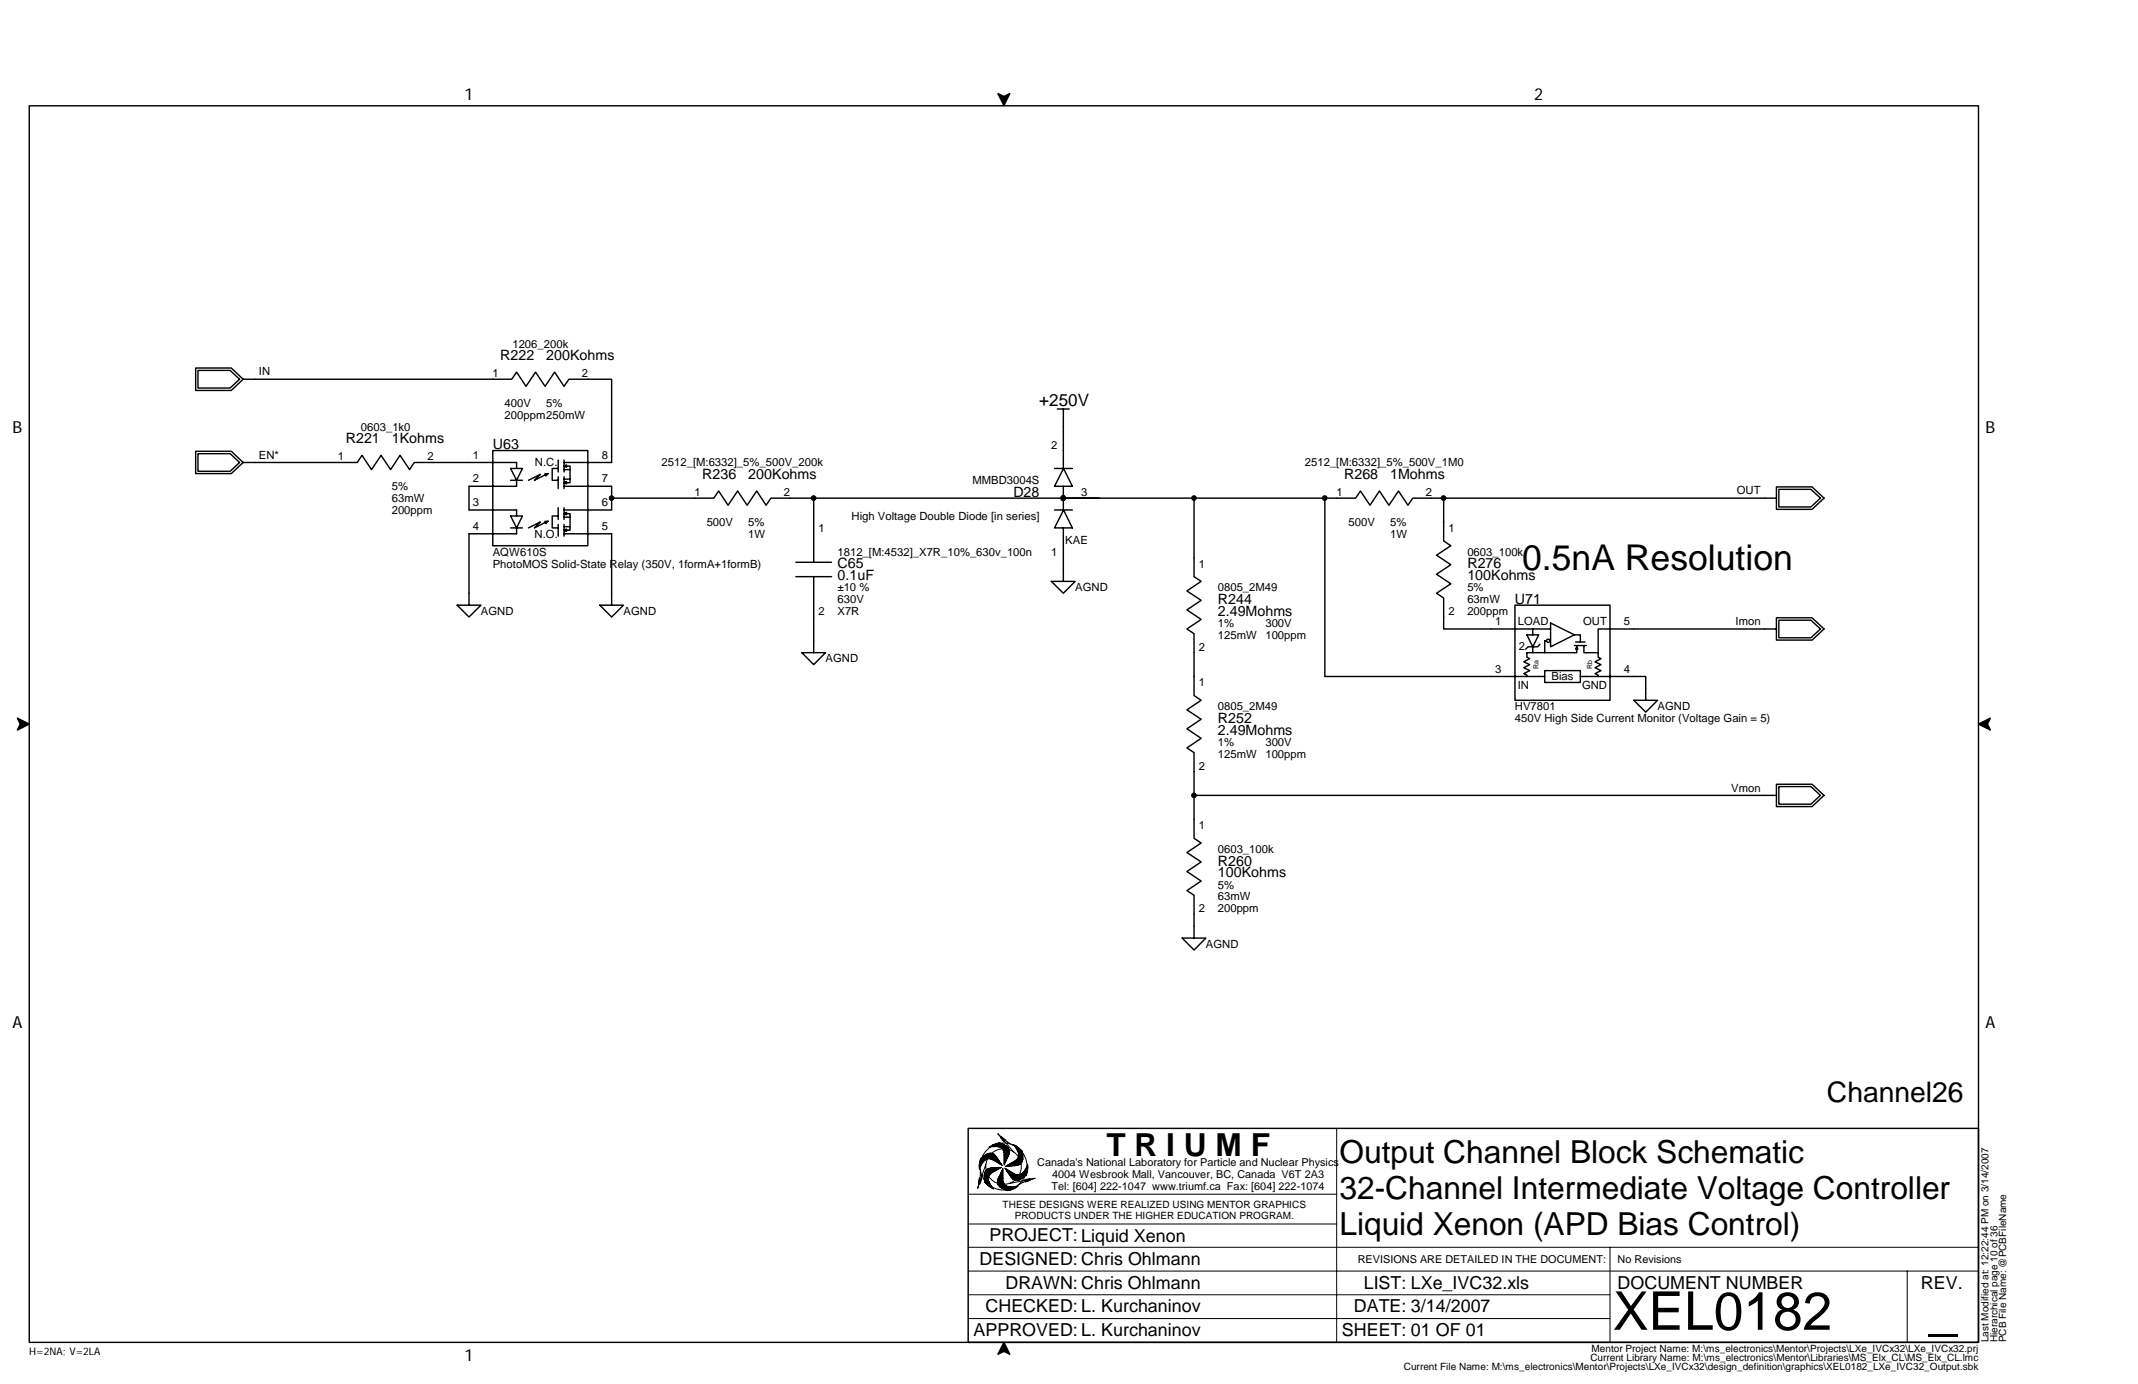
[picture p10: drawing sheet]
<svg xmlns="http://www.w3.org/2000/svg" width="432mm" height="279mm" viewBox="0 0 432 279" stroke-linecap="round" stroke-linejoin="round" font-family="sans-serif">
<g fill="none" stroke="#000" stroke-width=".29">
<path d="M5.9 21.4h393.7v249.6h-393.7zM39.5 74.3h7.2l2.4 2.3-2.4 2.2h-7.2zM40 74.8h6.5l1.9 1.8-1.9 1.7h-6.5zM49.1 76.6h54.3l.9-1.5 1.9 2.9 2-2.9 1.9 2.9 1.9-2.9 1.9 2.9 1-1.4h8.6v16.8h-9.6M39.5 91.1h7.2l2.4 2.3-2.4 2.2h-7.2zM40 91.6h6.5l1.9 1.8-1.9 1.7h-6.5zM49.1 93.4h23.1l.9-1.5 1.9 2.9 2-2.9 1.9 2.9 1.9-2.9 1.9 2.9 1-1.4h20.6v1.2M99.5 91h19.2v19.2h-19.2zM103.1 94.6h2.4l-1.2 2.4zM103.1 97h2.4M104.3 97v1.2h-9.6v4.8h9.6v1.2M110 95.7l.7-.1-.5 .5z"/>
<path d="M110.3 95.8l-2.4 1.2 1.2-1.2-2.4 1.2M112.7 94.6h-1.2v2.4h1.2M112.7 92.9v2.4M112.7 96.2v2.4M113.9 94.1h1.2v.7h-1.2M113.9 96.7h1.2v.8h-1.2M113.9 94.1l.5-.2v.4zM113.9 97.5l.5-.3v.5zM113.9 98.2h9.6v4.8h-9.6M113.9 92.9v2.4M113.9 96.2v2.4M115.1 94.8v1.9"/>
<path d="M213 94.6h3.6M213.6 82.6h2.3M214.8 82.6v12M214.8 98.2v4.8M214.8 94.6l1.8 3.6h-3.6zM358.8 98.3h7.2l2.4 2.3-2.4 2.2h-7.2zM359.3 98.8h6.4l2 1.8-2 1.7h-6.4zM103.1 104.2h2.4l-1.2 2.4zM103.1 106.6h2.4M104.3 106.6v1.2h-9.6v14.4M110 105.3l.7-.1-.5 .5zM110.3 105.4l-2.4 1.2 1.2-1.2-2.4 1.2"/>
<path d="M112.7 104.2h-1.2v2.4h1.2M112.7 102.5v2.4M112.7 105.9v2.3M113.9 103.7h1.2v.7h-1.2M113.9 106.3h1.2v.7h-1.2M113.9 103.7l.5-.3v.5zM113.9 107l.5-.2v.5zM113.9 107.8h9.6v14.4M113.9 102.5v2.4M113.9 105.9v2.3M115.1 104.4v1.9M123.5 100.6h20.7l.9-1.5 1.9 2.9 2-2.9 1.9 2.9 1.9-2.9 1.9 2.9 1-1.4h118.1l1-1.5 1.9 2.9 1.9-2.9 1.9 2.9 1.9-2.9 2 2.9 .9-1.4h73.5"/>
<path d="M160.7 116.4h7.2M160.7 113.5h7.2M164.3 100.6v12.9M164.3 116.4v15.4M212.3 117.4h4.8l-2.3 2.4zM213 103h3.6M214.8 106.6v10.8M214.8 103l1.8 3.6h-3.6zM241.2 100.6v15.8l1.4 1-2.9 1.9 2.9 1.9-2.9 1.9 2.9 2-2.9 1.9 1.5 .9v12.5l1.4 1-2.9 1.9 2.9 1.9-2.9 1.9 2.9 2-2.9 1.9 1.5 .9v17.3l1.4 1-2.9 1.9 2.9 1.9-2.9 1.9 2.9 2-2.9 1.9 1.5 .9v8.7M267.6 100.6v36h44.4M291.6 100.6v8.6l1.4 1-2.9 1.9 2.9 1.9-2.9 1.9 2.9 2-2.9 1.9 1.5 .9v6.3h18M92.3 122.2h4.8l-2.4 2.4z"/>
<path d="M121.1 122.2h4.8l-2.4 2.4zM161.9 131.8h4.8l-2.4 2.4zM306 122.2h19.2v19.2h-19.2zM308.4 128.2h2.4l-1.2 2.4zM309.6 130.6v1.2M311 130.1l-.5 .5h-1.9l-.5 .4M312 135.4h7.2v2.4h-7.2zM312.2 129.4h-.2v2.4M313.2 127h-3.6v1.2M313.2 125.8l4.8 2.4-4.8 2.4zM318 128.2h1.2v1.4M318 130.3h2.4"/>
<path d="M318.2 129.6h1.9M318.5 130.6l.2 .4h-.5l.3-.4v1.2h-10.1v.9l.5 .3-1.2 .6 1.2 .6-1.2 .6 1.2 .6-1.2 .6 .7 .3v.3M319.2 136.6h13.2v4.8M319.9 130.3v1.5h2.9M322.8 131.8v.9l.5 .3-1.2 .6 1.2 .6-1.2 .6 1.2 .6-1.2 .6 .7 .3v.3M358.8 127h-36v4.8M358.8 124.7h7.2l2.4 2.3-2.4 2.2h-7.2zM359.3 125.2h6.4l2 1.8-2 1.8h-6.4zM330 141.4h4.8l-2.4 2.4zM358.8 158.3h7.2l2.4 2.3-2.4 2.2h-7.2zM359.3 158.8h6.4l2 1.8-2 1.7h-6.4zM241.2 160.6h117.6"/>
<path d="M238.8 189.4h4.7l-2.3 2.4zM195.5 227.8h204.1v43.2h-204.1z"/>
<circle cx="312.7" cy="129.4" r=".33"/>
</g>
<g fill="none" stroke="#000" stroke-width=".2">
<path d="M197.8 237.8l-.2 1.1M198.2 233.8l-.4 1.9M198.3 237.9l-.3 1.1M198.5 233.6l-.5 1.7M198.7 233.4a2.47 2.47 0 0 0-.9 2.5l.9-1.6M198.7 233.4l-.5 1.7M198.8 237.3a1.83 1.83 0 0 0 1.1 2.2l.6 .4-.9-1.5M198.8 237l.8 1.4M198.8 237.3l.9 1.3M198.8 237.5l.4 .7 .6 .6M198.8 237.7l1.1 1.3M198.8 237.9l1.2 1.3"/>
<path d="M198.9 233.3l-.6 1.6M198.9 236.7a1.39 1.39 0 0 1 1.4-.9l2-.1-2.2 1.2M198.9 236.9l.7 1.3M198.9 238.2l1.3 1.2M198.9 236.7l-.1 .3a2.33 2.33 0 0 0 1.2 2.7l.7 .3-1-1.6M198.9 236.7l-.1 .6M198.9 236.7l.7 1.3M198.9 236.6l.7 1.3M198.9 238.6l1 .9 .5 .3M199.1 233.2l-.7 1.5M199.1 236.5l-.2 .2M199.1 236.5l.5 1.2"/>
<path d="M199.1 236.3l.5 1.3M199.1 235.1l-1.6 4.8 .5-2.6v-1.2M199.2 233a1.99 1.99 0 0 0-1.4 2.3v.8a2.68 2.68 0 0 1 1.7-2.2h.5l.7 .3 1.7 1.1-1.1-1.7M199.2 233l-.5 .4M199.2 233.1l-.6 1.4M199.2 236.2l.5 1.1M199.3 236.1l.5 1.2M199.4 233l-.7 1.3M199.4 236.1l-.3 .4M199.4 236.1l.4 1.1M199.5 236l.4 1M199.6 232.9l-.5 .6-.2 .7"/>
<path d="M199.6 237.5l.1 .9M199.6 235.9l.4 1.1M199.7 235.9l-.3 .2M199.7 237.5l-.1 .6M199.7 235.9l.3 1M199.8 232.9l-.6 .1M199.8 232.9l-.8 1.2M199.8 237.3l-.2 .2M199.8 235.9l.3 1M199.9 232.8l-.8 1.2M199.9 235.9l.3 .9M200 235.9h-.3"/>
<path d="M200 235.9l.3 .8M200.1 232.8l-.9 .2M200.1 232.8l.7 .4M200.1 232.8l-.3 .1M200.1 232.8l-.8 1.1M200.1 232.8l.5 .1M200.1 236.9l-.3 .4M200.1 235.9l.2 .8M200.2 232.8l-.8 1.1M200.2 235.9l.2 .7M200.3 234l-.8-.1-.8 .4M200.3 234l.4 .2"/>
<path d="M200.3 235.8l1.8-.1-1.6 .9M200.3 235.8l-.3 .1M200.3 235.8l.2 .8M200.4 235.8l.2 .7M200.4 232.9l-.8 1M200.5 236.6l-.8 .9M200.5 235.8l.2 .6-.1-.6M200.5 232.9l-.8 1M200.6 232.9l.7 .7M200.6 233l-.7 .9M200.7 233.1l-.7 .8M200.7 235.8l.1 .6"/>
<path d="M200.8 233.1l-.7 .8M200.8 235.8l.1 .5M200.8 233.2l.3 .2M200.9 233.2l-.7 .7M200.9 235.8l.1 .5M200.9 233.2l-.6 .8M201 235.8l.1 .5M201 233.3l-.7 .7M201.1 233.4l.2 .2M201.1 233.4l-.7 .6M201.1 235.8l.1 .4M201.1 233.4l-.6 .7"/>
<path d="M201.2 233.5l-.6 .6M201.2 235.8l.1 .4M201.2 233.6l-.5 .6M201.3 233.6l1 1.5-1.6-.9M201.3 235.8l.1 .3M201.3 233.7l-.5 .5M201.4 233.8l-.6 .5M201.4 235.8v.3M201.4 233.8l-.5 .5M201.4 233.9l-.4 .5M201.4 235.8l.1 .3M201.5 234l-.4 .4"/>
<path d="M201.5 238.4l1 .2M201.5 238.5l1.1 .2M201.5 238.6l1.1 .2M201.5 238.7l1.2 .2M201.5 238.8l1.3 .2M201.5 234.1l-.3 .4M201.5 235.8l.1 .2M201.5 238.3l.1 .9M201.5 238.2l1 .2M201.5 238.3l1 .2M201.6 234.2l-.3 .3M201.6 238l-.1 .3"/>
<path d="M201.6 238l.9 .3M201.6 238.1l.9 .3M201.6 239l1.3 .2M201.6 234.2l-.2 .4M201.6 235.8l.1 .1M201.6 239.2l.2 .2M201.6 237.9l.9 .3M201.6 239.2l1.4 .1M201.7 234.3l-.3 .3M201.7 237.9l.8 .2M201.7 235.7v.2M201.7 237.8l-.1 .2"/>
<path d="M201.7 237.8l.8 .2M201.7 239.3l.7 .1h.7M201.8 231.5l.8 .7M201.8 234.4l-.3 .3M201.8 237.6l.7 .2M201.8 237.7l.7 .2M201.8 235.7v.2M201.8 234.5l-.2 .2M201.8 239.4l.4 .3M201.8 237.5l.7 .2M201.8 239.4l1.5 .1M201.9 234.6l-.2 .2"/>
<path d="M201.9 237.4l.6 .2M201.9 234.7l-.2 .1M201.9 235.7v.1M201.9 230.8l-1.2 .3-.6 .4M201.9 231.6l.8-.1 .7 .1M201.9 237.3l.6 .2M201.9 239.5l.8 .1 .7-.1M202 234.7l-.2 .2M202 237.3l.5 .1M202 235.7v.1M202 234.8l-.1 .1M202 237.2l.5 .1"/>
<path d="M202.1 229.7l.7 .9M202.1 231.6l1.4 .1M202.1 234.9l-.1 .1M202.1 237l.4 .2M202.1 234.9v.1M202.1 236.9l.4 .1M202.1 237l.4 .1M202.2 236.8l.3 .1M202.2 231.7h.7l.7 .1M202.2 235v.1M202.2 239.7l.6 .4M202.2 236.7l.3 .1"/>
<path d="M202.3 229.5l.9 .7M202.3 236.6l.2 .1M202.3 230.9l-1.7 .5M202.3 236.6h.2M202.4 231.8l1.3 .1M202.4 236.5h.1M202.4 236.4h.1M202.5 231.9l1.3 .2M202.5 236.3h.1M202.5 238.4v-2.5l-.8 1.8a1.4 1.4 0 0 0 .5 2.1 2.02 2.02 0 0 0 2.8 .1l.6-.4-.9 .1M202.5 231l.6 .4M202.5 231l-.7-.2-1.2 .3-.6 .4h1.8"/>
<path d="M202.5 236.1l-.8 1.7M202.5 238.4l.2 .5M202.5 231l-1.7 .4M202.5 238.4l.6 .9M202.6 232.1l1.3 .2M202.6 232.2l1.3 .2M202.6 232.2l.2 .4M202.7 232.3l1.2 .2M202.7 238.9l.4 .4M202.8 231.1l-1.7 .3M202.8 232.3l1.1 .3M202.8 232.5l1.1 .2"/>
<path d="M202.8 232.5l1 .3M202.8 234.3l.3 .1M202.8 232.6l1 .3M202.8 232.7l1 .3M202.8 232.8l1 .3M202.8 232.9l.9 .3M202.8 233l.9 .2M202.8 233.1l.8 .2M202.8 233.2l.8 .2M202.8 233.3l.8 .2M202.8 233.4l.7 .2M202.8 233.5l.7 .1"/>
<path d="M202.8 233.6l.6 .1M202.8 233.7l.6 .1M202.8 233.8l.5 .1M202.8 233.9l.5 .1M202.8 234l.5 .1M202.8 234.1l.4 .1M202.8 234.2l.4 .1M202.8 234.4l.3 .1M202.8 234.5h.2M202.8 234.6h.2M202.8 234.7h.1M202.8 234.8h.1"/>
<path d="M202.8 234.9h.1M202.9 231.2l-1.6 .2M203.1 239.3l.2 .2M203.1 235.9l1.6 1M203.1 231.4l-.8-.1-.8 .1M203.1 231.4l.5 .3M203.2 236v.1M203.3 231.4l-1.6 .1M203.3 236.1h-.1M203.3 239.5l.3 .1M203.3 239.5l1.4 .1M203.3 235.3l.1 .1"/>
<path d="M203.4 236.1l-.1 .1M203.4 236.1l-.1 .2M203.4 235.3l.1 .1M203.5 235.2l.1 .2M203.5 236.2l-.1 .2M203.6 231.7a2.26 2.26 0 0 0-2.5-.8l-1.3 .7a2.73 2.73 0 0 1 2.7 .4l.3 .6M203.6 231.7l.2 .2M203.6 239.6h1.7l-.5 .3-1.3 .4-.7-.2M203.6 233.3l-.8 1.6M203.6 239.6h-1.5M203.6 236.3l-.2 .1M203.6 235.2l.1 .2"/>
<path d="M203.7 235.1l.1 .3M203.7 231.9l.2 .6-.1 .6M203.7 236.3l-.2 .2M203.8 231.9l.1 1-1.1 2.3v-2.6M203.8 236.4l-.3 .2M203.8 233.1l-.2 .2M203.8 235.1l.1 .2M203.8 239.6l-.8 .2-.8-.1M203.9 235v.3M203.9 236.4l-.3 .3M203.9 236.5l-.2 .3M203.9 235l.1 .3"/>
<path d="M204 236.5l-.3 .4M204 234.9l.1 .4M204 239.6l-1.6 .3M204 238.9l5-1-2.4 .8-1.1 .7M204.1 237.5a1.41 1.41 0 0 0 2 .6M204.1 236.6l-.3 .3M204.1 234.9l.1 .4M204.1 237.5l-1.2-1.7 1.8 1.1a1.51 1.51 0 0 0 2.1-.4l.5-.7 .2-.8 .1 .8-.3 1.4-.6 .5M204.1 237.5l.2 .2M204.2 236.6l-.4 .4M204.2 234.8l.1 .5M204.3 239.7l-1.7 .3"/>
<path d="M204.3 237.7l.2 .2M204.3 236.7l-.4 .4M204.3 234.8l.1 .5M204.3 236.7l-.4 .5M204.3 234.8l.2 .5M204.4 236.8l-.5 .5M204.4 234.8l.2 .5M204.5 234.7l.2 .6M204.5 239.7l-1.7 .4M204.5 237.9l.3 .2M204.5 236.8l-.5 .5M204.6 231.2l-2.1-1.4-1-.9 3.4 3.8"/>
<path d="M204.6 236.9l-.5 .5M204.7 236.9l.2 .1M204.7 236.9l-.6 .6M204.8 239.6l-1.8 .6M204.8 238.1l.5 .2M204.8 237l-.6 .6M204.8 234.6l.2 .7M204.8 235.3l-.2-.6 .3 .6M204.9 237l.5 .2M204.9 237l-.7 .6M204.9 234.5l-1.6 .9 2.1-.2M204.9 234.5l.2 .8"/>
<path d="M204.9 237l-.6 .7M204.9 231.3l1.5 1.2M205 234.5l.2 .8M205 237.1l-.6 .7M205 234.4l.3 .8M205 234.3l-2 1.2 2.3-.2 .7-.3 .4-.3M205.1 237.1l-.7 .8M205.1 234.4l.3 .8M205.2 237.2l-.7 .7M205.2 234.3l.3 .9M205.2 231.7l1.3 1.2M205.2 239.6l-.5 .3-1.3 .4"/>
<path d="M205.2 234.2l.3 1M205.3 237.2l-.7 .8M205.3 234.2l.3 .9M205.3 231.9l.7 .6 .5 .7M205.4 237.2l-.7 .9M205.4 234.1l.3 1M205.4 232.1l1.1 1.3M205.5 237.2l-.7 .9M205.5 234l.3 1.1M205.5 233.9l.4 1.1M205.6 238.2l-.3 .1M205.6 233.8l-.6 .6"/>
<path d="M205.6 233.8l.4 1.2M205.6 232.3l.9 1.3M205.6 237.2l-.7 1M205.7 235.1l-.3 .1M205.7 233.6l-.8 .9M205.7 233.7l.4 1.2M205.7 232.5l.8 1.3M205.7 232.7v.9M205.7 237.2l-.7 1M205.7 233.6l-.1 .2M205.7 233.5l.5 1.3M205.7 232.7l.8 1.3"/>
<path d="M205.8 233.4l.6 1.2M205.8 233.2l.6 1.3M205.8 233.1l.6 1.3M205.8 232.9l.7 1.3M205.9 238.2h-.3M205.9 235l-.2 .1M205.9 231.9l.5 .5 .2 .7-.1 1.3M205.9 231.9l-1-.7 .8 1.5M205.9 231.9l-1.2-.8 1 1.6M206 237.2l-.9 1.1M206.1 237.2l-.8 1.1M206.2 237l-.8 1.3"/>
<path d="M206.4 237l-.8 1.2M206.4 234.6l-.5 .4M206.4 232.4a3.3 3.3 0 0 1 0 2M206.4 234.4v.2M206.5 236.9l-.3 .7-.4 .6M206.6 236.8l-.4 .3-.8 .1M206.6 236.8l.9-1.6v1.4l-.2 .6-.6 .5M206.6 236.8l-.7 1.3M206.7 237.7l-.6 .4M206.8 236.6l-.7 1.5M206.9 236.4l-.6 1.5M207.1 236.2l-.2 .8-.4 .8"/>
<path d="M207.2 236l-.5 1.7M207.3 235.8l-.5 1.7M207.5 235.4l-.3 1.9M208.1 237.9l-1.2 .3M208.1 238.3l-1 .3M270 227.8v43.2M195.5 256.6h204.1M195.5 247.1h74.5M195.5 241.1h74.5M195.5 251.8h204.1M325.2 251.8v19.2M385.2 256.6v14.4"/>
<path d="M195.5 261.4h129.7M195.5 266.2h129.7"/>
<circle cx="202.7" cy="235.5" r="3.6"/>
<circle cx="202.7" cy="235.5" r="4.7"/>
</g>
<g fill="#000" stroke="#000" stroke-width=".29">
<path d="M201.5 18.9l1.3 .6 1.1-.6-1.1 2.4z" fill-rule="evenodd"/>
<path d="M3.5 145l2.4 1.2-2.4 1.2 .6-1.2z" fill-rule="evenodd"/>
<path d="M399.6 146.2l2.4-1.2-.6 1.2 .6 1.2z" fill-rule="evenodd"/>
<path d="M202.8 271l1.1 2.4-1.1-.6-1.3 .6z" fill-rule="evenodd"/>
<circle cx="214.7" cy="100.5" r=".47"/>
</g>
<g fill="#000" stroke="#000" stroke-width=".2">
<circle cx="123.5" cy="100.5" r=".48"/>
<circle cx="164.3" cy="100.5" r=".48"/>
<circle cx="214.7" cy="100.5" r=".47"/>
<circle cx="241.1" cy="100.5" r=".48"/>
<circle cx="267.5" cy="100.5" r=".47"/>
<circle cx="291.5" cy="100.5" r=".47"/>
<circle cx="241.1" cy="160.6" r=".47"/>
</g>
<g font-size="10.8">
<text x="325.8" y="268.5">XEL0182</text>
<text x="389.4" y="268.5">_</text>
</g>
<text font-size="7.2" x="307.4" y="115">0.5nA Resolution</text>
<g font-size="6.4">
<text x="223.5" y="233.4">T R I U M F</text>
<text x="270.5" y="234.8">Output Channel Block Schematic</text>
<text x="270.5" y="242">32-Channel Intermediate Voltage Controller</text>
<text x="270.5" y="249.2">Liquid Xenon (APD Bias Control)</text>
</g>
<text font-size="5.7" x="369" y="222.5">Channel26</text>
<g font-size="3.6">
<text x="199.8" y="250.6">PROJECT: Liquid Xenon</text>
<text x="197.8" y="255.4">DESIGNED: Chris Ohlmann</text>
<text x="203.1" y="260.2">DRAWN: Chris Ohlmann</text>
<text x="275.4" y="260.2">LIST: LXe_IVC32.xls</text>
<text x="326.7" y="260.2">DOCUMENT NUMBER</text>
<text x="388" y="260.2">REV.</text>
<text x="196.6" y="269.8">APPROVED: L. Kurchaninov</text>
<text x="199.1" y="265">CHECKED: L. Kurchaninov</text>
<text x="271" y="269.8">SHEET: 01 OF 01</text>
<text x="273.4" y="265">DATE: 3/14/2007</text>
</g>
<text font-size="3.4" x="209.9" y="82">+250V</text>
<g font-size="3.3">
<text x="93.8" y="20.3">1</text>
<text x="309.9" y="20.3">2</text>
<text x="2.5" y="87.5">B</text>
<text x="401" y="87.5">B</text>
<text x="2.5" y="207.5">A</text>
<text x="401" y="207.5">A</text>
<text x="93.8" y="274.7">1</text>
</g>
<g font-size="2.9">
<text x="101" y="72.7">R222</text>
<text x="110.3" y="72.7">200Kohms</text>
<text x="69.8" y="89.5">R221</text>
<text x="79.1" y="89.5">1Kohms</text>
<text x="99.5" y="90.7">U63</text>
<text x="141.8" y="96.7">R236</text>
<text x="151.1" y="96.7">200Kohms</text>
<text x="204.7" y="100.3">D28</text>
<text x="271.5" y="96.7">R268</text>
<text x="280.8" y="96.7">1Mohms</text>
<text x="169.1" y="114.7">C65</text>
<text x="169.1" y="117.1">0.1uF</text>
<text x="296.4" y="114.7">R276</text>
<text x="296.4" y="117.1">100Kohms</text>
<text x="246" y="121.9">R244</text>
<text x="246" y="124.3">2.49Mohms</text>
<text x="306" y="121.9">U71</text>
<text x="246" y="145.9">R252</text>
<text x="246" y="148.3">2.49Mohms</text>
<text x="246" y="174.7">R260</text>
<text x="246" y="177.1">100Kohms</text>
</g>
<g font-size="2.3">
<text x="103.5" y="70.2">1206_200k</text>
<text x="52.3" y="75.8">IN</text>
<text x="99.5" y="76.2">1</text>
<text x="117.5" y="76.2">2</text>
<text x="101.9" y="82.2">400V</text>
<text x="110.3" y="82.2">5%</text>
<text x="72.9" y="87">0603_1k0</text>
<text x="101.9" y="84.6">200ppm250mW</text>
<text x="52.3" y="92.6">EN*</text>
<text x="68.2" y="93">1</text>
<text x="86.3" y="93">2</text>
<text x="95.5" y="92.6">1</text>
<text x="108" y="94.2">N.C.</text>
<text x="121.6" y="92.6">8</text>
<text x="133.6" y="94.2">2512_[M:6332]_5%_500V_200k</text>
<text x="212.3" y="90.6">2</text>
<text x="263.5" y="94.2">2512_[M:6332]_5%_500V_1M0</text>
<text x="79.1" y="99">5%</text>
<text x="79.1" y="101.4">63mW</text>
<text x="95.5" y="97.4">2</text>
<text x="121.6" y="97.4">7</text>
<text x="140.3" y="100.2">1</text>
<text x="158.3" y="100.2">2</text>
<text x="196.4" y="97.8">MMBD3004S</text>
<text x="218.4" y="100.2">3</text>
<text x="269.9" y="100.2">1</text>
<text x="288" y="100.2">2</text>
<text x="350.8" y="99.8">OUT</text>
<text x="79.1" y="103.8">200ppm</text>
<text x="95.5" y="102.2">3</text>
<text x="95.5" y="107">4</text>
<text x="121.6" y="107">5</text>
<text x="121.6" y="102.2">6</text>
<text x="142.7" y="106.2">500V</text>
<text x="151.1" y="106.2">5%</text>
<text x="165.3" y="107.4">1</text>
<text x="172" y="105">High Voltage Double Diode [in series]</text>
<text x="272.4" y="106.2">500V</text>
<text x="280.8" y="106.2">5%</text>
<text x="292.5" y="107.4">1</text>
<text x="99.5" y="112.2">AQW610S</text>
<text x="108" y="108.6">N.O.</text>
<text x="151.1" y="108.6">1W</text>
<text x="169.1" y="112.2">1812_[M:4532]_X7R_10%_630v_100n</text>
<text x="212.3" y="112.2">1</text>
<text x="215.2" y="109.9">KAE</text>
<text x="280.8" y="108.6">1W</text>
<text x="296.4" y="112.2">0603_100k</text>
<text x="99.5" y="114.6">PhotoMOS Solid-State Relay (350V, 1formA+1formB)</text>
<text x="169.1" y="119.4">±10 %</text>
<text x="217.1" y="119.3">AGND</text>
<text x="242.1" y="114.6">1</text>
<text x="246" y="119.4">0805_2M49</text>
<text x="296.4" y="119.4">5%</text>
<text x="97.1" y="124.1">AGND</text>
<text x="125.9" y="124.1">AGND</text>
<text x="165.3" y="124.2">2</text>
<text x="169.1" y="124.2">X7R</text>
<text x="169.1" y="121.8">630V</text>
<text x="292.5" y="124.2">2</text>
<text x="296.4" y="121.8">63mW</text>
<text x="296.4" y="124.2">200ppm</text>
<text x="242.1" y="131.4">2</text>
<text x="246" y="129">125mW</text>
<text x="246" y="126.6">1%</text>
<text x="255.6" y="129">100ppm</text>
<text x="255.6" y="126.6">300V</text>
<text x="301.9" y="126.2">1</text>
<text x="306.5" y="126.1">LOAD</text>
<text x="306.7" y="131.3">2</text>
<text x="319.7" y="126.1">OUT</text>
<text x="327.9" y="126.2">5</text>
<text x="350.5" y="126.2">Imon</text>
<text x="166.7" y="133.7">AGND</text>
<text x="301.9" y="135.8">3</text>
<text x="313.4" y="137.4">Bias</text>
<text x="327.9" y="135.8">4</text>
<text x="242.1" y="138.6">1</text>
<text x="246" y="143.4">0805_2M49</text>
<text x="306" y="143.4">HV7801</text>
<text x="306.5" y="139.1">IN</text>
<text x="319.5" y="139.1">GND</text>
<text x="334.8" y="143.3">AGND</text>
<text x="306" y="145.8">450V High Side Current Monitor (Voltage Gain = 5)</text>
<text x="242.1" y="155.4">2</text>
<text x="246" y="150.6">1%</text>
<text x="246" y="153">125mW</text>
<text x="255.6" y="153">100ppm</text>
<text x="255.6" y="150.6">300V</text>
<text x="349.6" y="159.8">Vmon</text>
<text x="242.1" y="167.4">1</text>
<text x="246" y="172.2">0603_100k</text>
<text x="246" y="179.4">5%</text>
<text x="242.1" y="184.2">2</text>
<text x="246" y="184.2">200ppm</text>
<text x="246" y="181.8">63mW</text>
<text x="243.5" y="191.3">AGND</text>
</g>
<g font-size="2.2">
<text x="209.5" y="235.3">Canada's National Laboratory for Particle and Nuclear Physics</text>
<text x="212.5" y="237.8">4004 Wesbrook Mall, Vancouver, BC, Canada V6T 2A3</text>
<text x="212.3" y="240.2">Tel: [604] 222-1047 www.triumf.ca Fax: [604] 222-1074</text>
<text x="274.2" y="255">REVISIONS ARE DETAILED IN THE DOCUMENT:</text>
<text x="326.7" y="255.1">No Revisions</text>
</g>
<text font-size="2.1" x="5.9" y="273.6">H=2NA; V=2LA</text>
<g font-size="2">
<text x="202.5" y="243.8">THESE DESIGNS WERE REALIZED USING MENTOR GRAPHICS</text>
<text x="204.9" y="246.1">PRODUCTS UNDER THE HIGHER EDUCATION PROGRAM.</text>
<text x="321.2" y="274.7">Current Library Name: M:\ms_electronics\Mentor\Libraries\MS_Elx_CL\MS_Elx_CL.lmc</text>
<text x="321.4" y="272.9">Mentor Project Name: M:\ms_electronics\Mentor\Projects\LXe_IVCx32\LXe_IVCx32.prj</text>
<text x="401.6" y="271" transform="rotate(-90 401.6 271)">Last Modified at: 12:22:44 PM on 3/14/2007</text>
<text x="403.4" y="271" transform="rotate(-90 403.4 271)">Hierarchical page 10 of 36</text>
<text x="405.2" y="271" transform="rotate(-90 405.2 271)">PCB File Name: @PCBFileName</text>
<text x="283.5" y="276.5">Current File Name: M:\ms_electronics\Mentor\Projects\LXe_IVCx32\design_definition\graphics\XEL0182_LXe_IVC32_Output.sbk</text>
</g>
<g font-size="1.4">
<text x="310.7" y="135.1" transform="rotate(-90 310.7 135.1)">Ra</text>
<text x="321.5" y="135.1" transform="rotate(-90 321.5 135.1)">Rb</text>
</g>
</svg>
